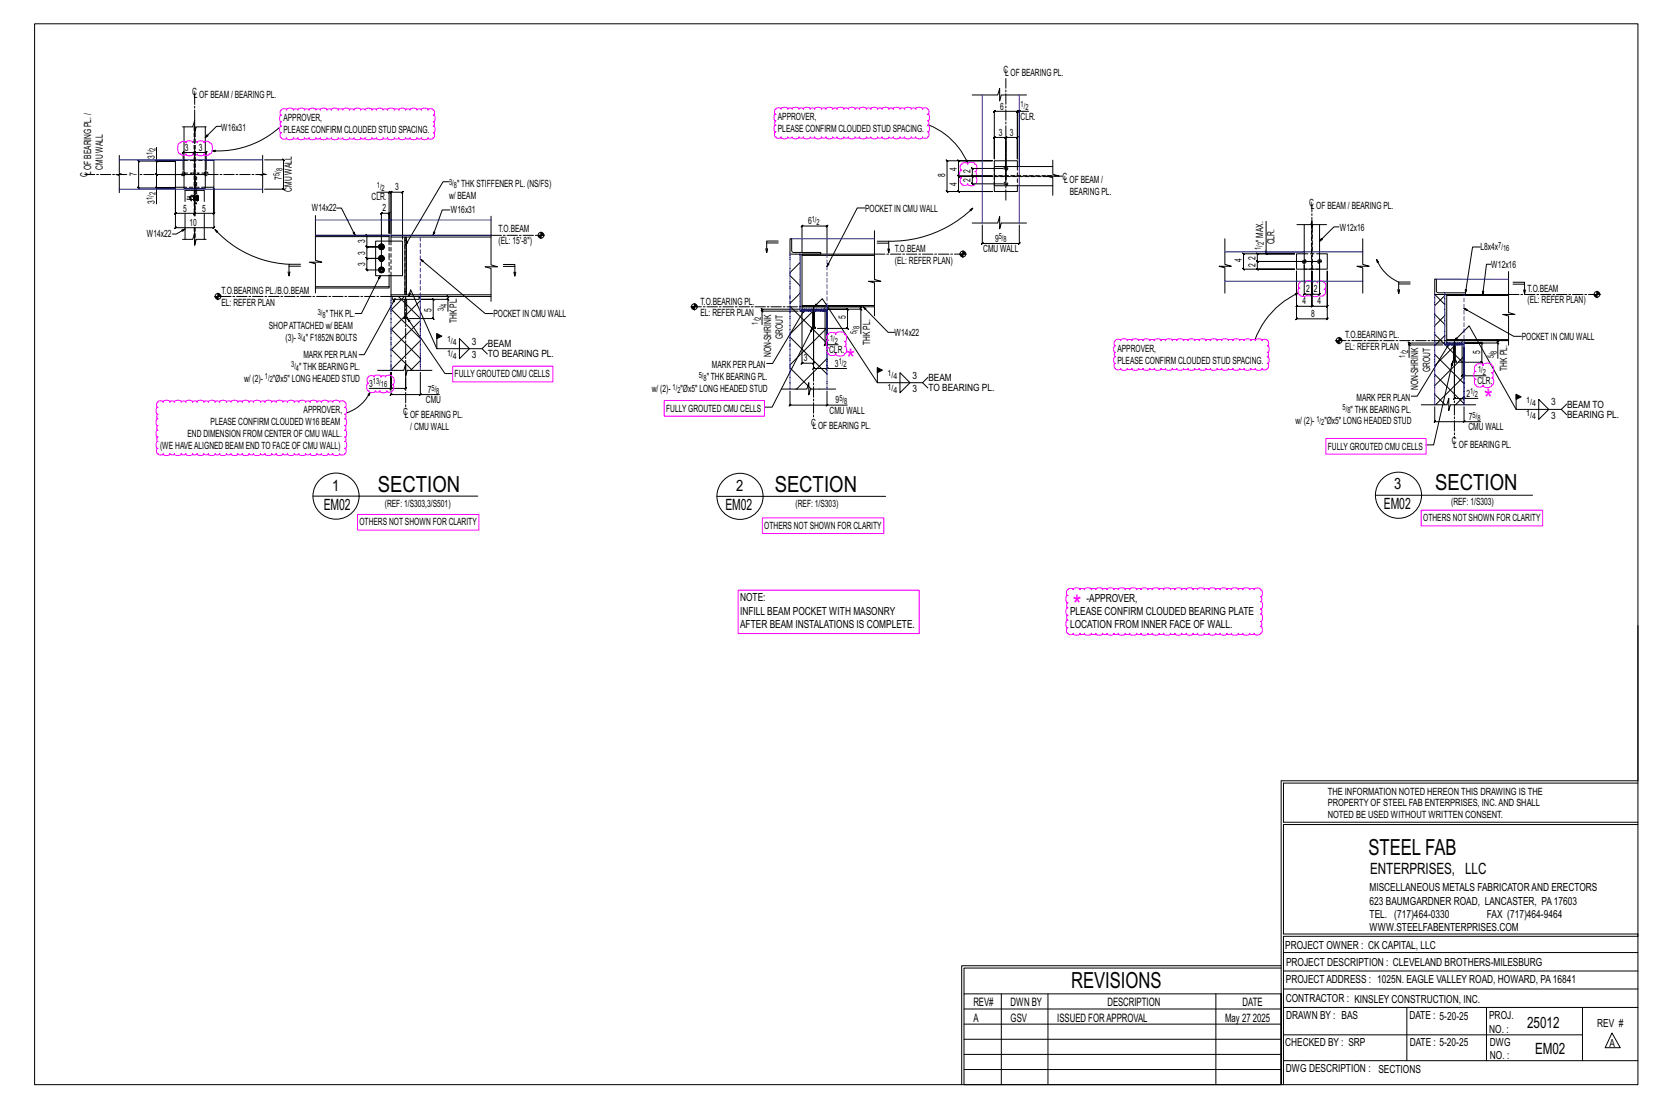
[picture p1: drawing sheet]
<svg xmlns="http://www.w3.org/2000/svg" width="914mm" height="610mm" viewBox="0 0 914 610" stroke-linecap="round" stroke-linejoin="round" font-family="sans-serif">
<g fill="none" stroke="#000" stroke-width=".55">
<path d="M19 13h883v584h-883zM535 52h14l1-3v7l1-4h14M100 70h6l1-4v7l1-3h5M101 70v34h12v-34M122 70h-3l-6 6M154 70a51 51 0 0 1-37 13M511 69a39 39 0 0 1 22 21M548 61h-1h13v1l1-1h-1v26v-11l1-1-1 1h-6v-1l-1 1h1v23v-23v-1l-1 1h1h-7l1-1-1 1v11v-26v1zM561 61h1l-1 1zM561 61h-1h1l-1 1v-1v26M566 61h-5v31M66 86v10h2h-4l2 1v9"/>
<path d="M86 88l1 1zM86 81v8h11h-21v-1l1 1h-1v15v-1l1 1h-1h21h-11v8M86 89v7l1 1-1-1h25h-25l1 1-1-1v8M101 94v-10h-1l1-1v1h6l1-1-1 1v20v-20l1-1-1 1h7h-1l1-1v1v10M101 96h.1M101 88h-4v15h4M113 96h.1M113 88h5v15h-5M117 83h2zM145 86v10h2h-4l2 1v9M146 88h10l1 1-1-1v16l1 1-1-1h-10M521 88v1h25h-18l-1-1 1 1v8h-1l1 1v-1h18h-18h-1l1 1v-1v8h-1l1 1v-1h18h-25l1 1-1-1v-16h1z"/>
<path d="M532 88l1 2zM547 92v-3h13v3M552 93h-17v-1l1 1h-1v4l1 1-1-1h11h-11l1 1-1-1v4l1 1-1-1h17M580 88v8l3 1h-7l4 1v10M580 92h-33v10h33M86 103l1 1zM97 104v13l-1 1 1-1h10v1l1-1h-1v-12v12v1l1-1h-1h11l-1 1 1-1v-13v21l-1 1 1-1h-21l-1 1 1-1zM102 111v-6h10v6M102 117v15M107 104v1M108 104v1M112 117v15"/>
<path d="M174 119v24l3 1h-7l4 1v16M185 115h3l7 15M207 106h7v23v-12h1l-1 1v-1h-4l-1 1 1-1v32h-8l-1-1 1 1v-7v1l-1-1h1h8h-8v1l-1-1h1v-6l-1-1 1 1h8h-8l-1-1 1 1v-6l-1-1 1 1h11M214 106l1-1zM214 106h1l1-1-1 1v23M247 100h-3l-21 35M248 116h-5l-5 14M270 119v27l4 1h-7l3 1v18M476 115h-4l-17 32M534 116l2-1-2 1zM536 115a65 65 0 0 1-47 18M547 102v3h13v-3"/>
<path d="M100 132h6l1-4v7l1-3h5M102 126l-5 3h-2M118 126l2 1-1 1zM118 126a59 59 0 0 0 41 20M174 130h40h-40M207 133h15v19h-15zM208 136h1M209 135v1M209 137h.1M209 136v1M209 136v-1l-1 1 1 1v-1M209 137h1"/>
<path d="M209 135h.1M210 137h1M210 134l-1 1M210 135h1M210 135l1 1v1M211 135h-1M211 137h-1M211 136v1M211 136l-1 1M211 135v1M214 130v3M215 129v-23l1-1-1 1h7h-1l1-1v1v26"/>
<path d="M215 131v2M223 131h1v31h-1zM270 130h-55v1h55M296 130h4M296 130l1 1M296 130l2 1M297 130l1 1M297 130h1M298 128l1 2M298 129l1 1M298 129v1M298 128v3"/>
<path d="M298 128l1 1M422 137v2M422 134h6M428 133h-6v6l1-2M435 131h1v7v1h16v1h-17zM440 140h.1M442 139v-15l-1 1 1-1h13v1l1-1h-1v16M481 127v27l4 1h-7l3 1v18M481 140h-39v1h39M483 133h6v6v-2M483 134h6M490 137l-1 2"/>
<path d="M528 140h4M529 140l1 1M530 140h.1M530 138l2 2M530 139l1 1M530 138v4M535 123h14l1-4v7l1-3h14M541 124v10l-1 1 1-1h20v1l1-1h-1v-10M674 131v15l4 1h-7h3v14M697 138l1 1zM697 122v17h21M697 139v1v-1l1 1h-1h16h-21v-1l1 1h-1v4v-1l1 1h-1h33h-33v-1l1 1h-1v4l1 1-1-1h21h-28v1l-1-1h1v-8l-1-1 1 1h28"/>
<path d="M714 124h8v-2v3l1-1h7M718 124v24h8v-24M718 140h-4v8h4M726 140h5v8h-5M737 125h-3l-8 8M750 131v15l4 1h-7h3v14M815 136h-4l-4 25M159 150v2M159 147h6M165 146h-6v6l1-2M174 158h40M208 142h1"/>
<path d="M208 149h1M209 142h.1M209 148v1M209 143v1M209 150h.1M209 142v1M209 149h.1M209 142v-1l-1 1 1 1M209 148l-1 1 1 1v-1M209 143l1 1M209 149l1 1M209 141h.1"/>
<path d="M209 147v1M209 152l-10 21h-3M210 143l1 1M210 150h1M210 141l-1 1M210 141h1v1M210 147l-1 1M210 148l1-1v1M210 141l1 1v1M210 148l1 1M211 141h-1M211 147l-1 1"/>
<path d="M211 143v1l-1-1M211 149v1h-1M211 143h.1M211 149v1M211 142l-1 1M211 149l-1 1M211 141v1M211 148h.1M211 142h.1M211 148v1M214 158v1h-40M214 152v6"/>
<path d="M215 152v10M231 143l36 30h4M277 146h6v6v-2M277 147h6M284 150l-1 2M435 152l5 5M440 145l-5 5M442 141v27M714 149v20h-1l1-1v1h8l1-1-1 1v-20v20l1-1-1 1h9h-1l1-1v1v-20v27v-1l-1 1h1h-17v-1l-1 1h1zM718 146v16l-1 1 1-1h4v1l1-1h-1v-13v13v1l1-1h-1h4v1l1-1h-1v-16M758 143l1 1-1 1zM758 143a23 23 0 0 0 12 12"/>
<path d="M769 160l1 2M770 156h6M776 155h-6v7l1-2M790 154h1v6v1h16v1h-17zM821 146h-3l-2 16M830 150v22l4 1h-7l3 1v16M833 155h6v7v-2M833 156h6M840 160l-1 2M118 163h4M118 164l2 1M119 163l1 2"/>
<path d="M119 163l1 1M120 163v1M120 162l1 1M120 163h1M120 162l2 1M120 163h.1M120 161v4M215 170l16 16M216 163h15v2h-15zM217 165l-17 30h-2M219 163l12 12M222 175h2h-2z"/>
<path d="M223 163l-8 8M223 175v-10h1v10M224 175l21 31h4M225 163l1-3 14 32M230 163l1 1M231 166l-16 16M231 177l-16 16M232 163h15h-1l1 1v-1v2M246 164l1 1zM247 171v-6h-15h6v-1l1 1h-1v10l1 1-1-1h-13M270 162h-55v1h55M380 169h4"/>
<path d="M381 169l1 1M382 169h.1M382 168l1 1M382 167l2 2M382 169h1M382 167v4M383 167l1 2M419 171l1 1zM435 169l20 20M439 171h-19v8M440 170h-20h-1l1 1v-1v1M440 162l-5 5"/>
<path d="M442 169h12v1h-12zM443 170l-18 30h-3M448 171l-13 13M448 171v32h-1l1-1v1h7M448 169v31l-1 1 1-1h-6l-1 1 1-1v-29M448 169l5-5 30 47M454 171v19l1-1-1 1h1M454 171l1 1M455 169h19l-1-1 1 1v1M473 170l1 1zM475 169l14 14h3M481 168h-39v1h39"/>
<path d="M713 162l2-1-2 1zM715 161a46 46 0 0 0-24 26M790 173l5 6M790 162l5 6M795 163l-5 5M795 174l-5 5M796 163v24M806 170l27 15h5M830 162h-34v1h34M877 162h4M878 162l1 2M878 162l1 1"/>
<path d="M879 162v1M879 161l1 1M879 161l2 1M879 162h1M879 160v4M215 181l16 16M215 192l12 12M231 188l-16 16M231 199l-5 5M240 184v8h25l3-3M253 186l5 6-5 6zM265 192l3 3"/>
<path d="M435 186l20 20M447 180h2v1h-2zM447 181l-22 43h-4M447 180v-10h1v10M450 181h17l-1-1 1 1v-11v1l-1-1h1h-12h19v14M455 181l-20 20M455 197l-16 17M456 189l-1 1zM461 190h-6v-20v33h11M735 188h4M736 188l1 1M736 188h1"/>
<path d="M737 188h.1M737 187l1 1M737 186l1 2M737 186l2 2M737 186v3M737 186l2 1M775 189l1 1zM790 184l5 6M790 195l16 16M794 190h-18v7M795 189h-19l-1-1 1 1v1M795 185l-5 5"/>
<path d="M796 190l10 10M796 188h9v1h-9zM798 189l-18 29h-3M800 199l-11 46h-4M800 199h2h-2zM800 199v-10h1v10M801 190v29l-1 1 1-1h5M801 188l8-9 26 46M801 190l-11 11M805 190v17h-1l1-1v1h1M806 188h19l-1-1 1 1v1M806 196l-16 16"/>
<path d="M824 188l1 1zM825 197v-8h-19h10l-1-1 1 1v10h-1l1 1v-1h-13M830 187h-34v1h34M203 214h12v-9v12v1l1-1h-1h16M204 216l-1 2v-1zM204 216a22 22 0 0 1-13 11M208 204h14l1-4v7l1-3h14M215 214l1-1zM215 203l1 1M223 208v6l1-1-1 1h-8M231 218l1-1zM231 205v12h11"/>
<path d="M430 214h14l1-3v6l1-3h14M435 215v8l-1 1 1-1h20M435 203l12 11M455 215v8h11M456 202l-1 1zM483 202v9h25l3-3M495 205l6 6-6 5zM508 211l3 3M790 217l6 6M790 206l16 16M806 207v-1l-1 1zM806 219l-1 1z"/>
<path d="M806 218l-5 5M806 207l-16 16M818 207h-12v-16v28h8M835 217v8h25l2-2M847 220l6 5-6 6zM456 223l-1 1zM782 223h15l1-4v7v-3h14M790 224v8l-1 1 1-1h16M806 232l-1 1zM806 224v8h9M860 225l2 3M172 273h91"/>
<path d="M395 273h93M757 273h87M902 345v85h-197M705 430v167v-50M902 431h-195v22h195M902 454h-195v60h195v2h-195v81M705 533h-174v14M705 532h-176v65M707 535h195M707 525h195M531 547h174v50h-174zM531 556h174"/>
<path d="M551 547v50M577 547v50M669 547v50M707 555h195M707 545h195M774 555v29M818 555v29M871 555v29M531 572h174M531 564h174M707 570h164M887 569l5 8h-8z"/>
<path d="M531 589h174M531 581h174M707 584h195"/>
<circle cx="298" cy="130" r="1.6"/>
<circle cx="530" cy="140" r="1.6"/>
<circle cx="120" cy="163" r="1.6"/>
<circle cx="382" cy="169" r="1.6"/>
<circle cx="879" cy="162" r="1.6"/>
<circle cx="737" cy="188" r="1.6"/>
<circle cx="185" cy="273" r="13"/>
<circle cx="407" cy="273" r="13"/>
<circle cx="770" cy="273" r="13"/>
</g>
<g fill="none" stroke="#f0f" stroke-width=".55">
<path d="M427 60l2-1 1 1a2.1 2.1 0 0 1 4 0 1.4 1.4 0 0 1 2 0 2.1 2.1 0 0 1 4 0 1.4 1.4 0 0 1 2 0 2.1 2.1 0 0 1 4 0 1.5 1.5 0 0 1 3 0 2.1 2.1 0 0 1 3 0 1.5 1.5 0 0 1 3 0 2.1 2.1 0 0 1 3 0 1.5 1.5 0 0 1 3 0 2.1 2.1 0 0 1 4 0 1.4 1.4 0 0 1 2 0 2.1 2.1 0 0 1 4 0 1.4 1.4 0 0 1 2 0 2.1 2.1 0 0 1 4 0 1.4 1.4 0 0 1 2 0 2.1 2.1 0 0 1 4 0 1.5 1.5 0 0 1 3 0 2.1 2.1 0 0 1 3 0 1.5 1.5 0 0 1 3 0 2.1 2.1 0 0 1 3 0 1.5 1.5 0 0 1 3 0 2.1 2.1 0 0 1 4 0 1.4 1.4 0 0 1 2 0 2.1 2.1 0 0 1 4 0 1.9 1.9 0 0 1 3 0 1.9 1.9 0 0 1 0 3 2.1 2.1 0 0 1 0 4 1.4 1.4 0 0 1 0 2 2.1 2.1 0 0 1 0 4 1.9 1.9 0 0 1 0 2 1.9 1.9 0 0 1-3 0 2.1 2.1 0 0 1-4 0 1.4 1.4 0 0 1-2 0 2.1 2.1 0 0 1-4 0 1.5 1.5 0 0 1-3 0 2.1 2.1 0 0 1-3 0 1.5 1.5 0 0 1-3 0 2.1 2.1 0 0 1-3 0 1.5 1.5 0 0 1-3 0 2.1 2.1 0 0 1-4 0 1.4 1.4 0 0 1-2 0 2.1 2.1 0 0 1-4 0 1.4 1.4 0 0 1-2 0 2.1 2.1 0 0 1-4 0 1.4 1.4 0 0 1-2 0 2.1 2.1 0 0 1-4 0 1.5 1.5 0 0 1-3 0 2.1 2.1 0 0 1-3 0 1.5 1.5 0 0 1-3 0 2.1 2.1 0 0 1-3 0 1.5 1.5 0 0 1-3 0 2.1 2.1 0 0 1-4 0 1.4 1.4 0 0 1-2 0 2.1 2.1 0 0 1-4 0 1.4 1.4 0 0 1-2 0 2.1 2.1 0 0 1-4 0 1.9 1.9 0 0 1-3 0 1.9 1.9 0 0 1 0-2 2.1 2.1 0 0 1 0-4 1.4 1.4 0 0 1 0-2 2.1 2.1 0 0 1 0-4 2 2 0 0 1 0-3zM98 79h2a1.6 1.6 0 0 1 2 0 2.1 2.1 0 0 1 4 0 1.5 1.5 0 0 1 3 0 2.1 2.1 0 0 1 3 0 1.6 1.6 0 0 1 3 0h1a4 4 0 0 1-1 6h-2h-1a2.1 2.1 0 0 1-3 0 1.5 1.5 0 0 1-3 0 2.1 2.1 0 0 1-4 0 1.6 1.6 0 0 1-2 0h-1a4 4 0 0 1-1-6zM155 60h2l1 1a2.1 2.1 0 0 1 3 0 1.5 1.5 0 0 1 3 0 2.1 2.1 0 0 1 4 0 1.4 1.4 0 0 1 2 0 2.1 2.1 0 0 1 4 0 1.4 1.4 0 0 1 2 0 2.1 2.1 0 0 1 4 0 1.5 1.5 0 0 1 3 0 2.1 2.1 0 0 1 3 0 1.5 1.5 0 0 1 3 0 2.1 2.1 0 0 1 3 0 1.5 1.5 0 0 1 3 0 2.1 2.1 0 0 1 4 0 1.4 1.4 0 0 1 2 0 2.1 2.1 0 0 1 4 0 1.4 1.4 0 0 1 2 0 2.1 2.1 0 0 1 4 0 1.4 1.4 0 0 1 2 0 2.1 2.1 0 0 1 4 0 1.5 1.5 0 0 1 3 0 2.1 2.1 0 0 1 3 0 1.5 1.5 0 0 1 3 0 2.1 2.1 0 0 1 3 0 1.5 1.5 0 0 1 3 0 2.1 2.1 0 0 1 4 0 1.9 1.9 0 0 1 2 0 1.9 1.9 0 0 1 0 2 2.1 2.1 0 0 1 0 4 1.4 1.4 0 0 1 0 2 2.1 2.1 0 0 1 0 4 1.9 1.9 0 0 1 0 3 1.9 1.9 0 0 1-2 0 2.1 2.1 0 0 1-4 0 1.5 1.5 0 0 1-3 0 2.1 2.1 0 0 1-3 0 1.5 1.5 0 0 1-3 0 2.1 2.1 0 0 1-3 0 1.5 1.5 0 0 1-3 0 2.1 2.1 0 0 1-4 0 1.4 1.4 0 0 1-2 0 2.1 2.1 0 0 1-4 0 1.4 1.4 0 0 1-2 0 2.1 2.1 0 0 1-4 0 1.4 1.4 0 0 1-2 0 2.1 2.1 0 0 1-4 0 1.5 1.5 0 0 1-3 0 2.1 2.1 0 0 1-3 0 1.5 1.5 0 0 1-3 0 2.1 2.1 0 0 1-3 0 1.5 1.5 0 0 1-3 0 2.1 2.1 0 0 1-4 0 1.4 1.4 0 0 1-2 0 2.1 2.1 0 0 1-4 0 1.4 1.4 0 0 1-2 0 2.1 2.1 0 0 1-4 0 1.5 1.5 0 0 1-3 0 2.1 2.1 0 0 1-3 0 1.9 1.9 0 0 1-3 0 1.9 1.9 0 0 1 0-3 2.1 2.1 0 0 1 0-4 1.4 1.4 0 0 1 0-2 2.1 2.1 0 0 1 0-4 2 2 0 0 1 0-3zM530 90h2l1 1a2.6 2.6 0 0 1 4-1l1 2-1 2a1.6 1.6 0 0 1 0 3 2.5 2.5 0 0 1 0 5h-2h-2v-1a2.3 2.3 0 0 1-3 0 2.3 2.3 0 0 1 0-3 2.4 2.4 0 0 1 0-4 2.3 2.3 0 0 1 0-4zM716 155h2l1 1a2.2 2.2 0 0 1 4 0 1.5 1.5 0 0 1 2 0 2.4 2.4 0 0 1 4 0l1 2v1h-1a2.1 2.1 0 0 1 0 3 2.1 2.1 0 0 1-3 0 2.2 2.2 0 0 1-4 0 1.5 1.5 0 0 1-3 0 2.4 2.4 0 0 1-4 0v-2v-1h1a2.1 2.1 0 0 1 0-4zM456 183h3l1 1a2.7 2.7 0 0 1 5 0 2.1 2.1 0 0 1 0 4 1.6 1.6 0 0 1 0 3 2.1 2.1 0 0 1 0 4 2.7 2.7 0 0 1-5 0 2.5 2.5 0 0 1-4 0l-1-2v-1l1-1a2.3 2.3 0 0 1 0-4 2.1 2.1 0 0 1 0-3zM614 187h2l1 1a2.1 2.1 0 0 1 4 0 1.4 1.4 0 0 1 2 0 2.1 2.1 0 0 1 4 0 1.4 1.4 0 0 1 2 0 2.1 2.1 0 0 1 4 0 1.4 1.4 0 0 1 2 0 2.1 2.1 0 0 1 4 0 1.5 1.5 0 0 1 3 0 2.1 2.1 0 0 1 3 0 1.5 1.5 0 0 1 3 0 2.1 2.1 0 0 1 4 0 1.4 1.4 0 0 1 2 0 2.1 2.1 0 0 1 4 0 1.4 1.4 0 0 1 2 0 2.1 2.1 0 0 1 4 0 1.4 1.4 0 0 1 2 0 2.1 2.1 0 0 1 4 0 1.5 1.5 0 0 1 3 0 2.1 2.1 0 0 1 3 0 1.5 1.5 0 0 1 3 0 2.1 2.1 0 0 1 3 0 1.5 1.5 0 0 1 3 0 2.1 2.1 0 0 1 4 0 1.4 1.4 0 0 1 2 0 2.1 2.1 0 0 1 4 0 1.9 1.9 0 0 1 3 0 1.9 1.9 0 0 1 0 2 2.1 2.1 0 0 1 0 4 1.4 1.4 0 0 1 0 2 2.1 2.1 0 0 1 0 4 1.9 1.9 0 0 1 0 3 1.9 1.9 0 0 1-3 0 2.1 2.1 0 0 1-4 0 1.4 1.4 0 0 1-2 0 2.1 2.1 0 0 1-4 0 1.5 1.5 0 0 1-3 0 2.1 2.1 0 0 1-3 0 1.5 1.5 0 0 1-3 0 2.1 2.1 0 0 1-3 0 1.5 1.5 0 0 1-3 0 2.1 2.1 0 0 1-4 0 1.4 1.4 0 0 1-2 0 2.1 2.1 0 0 1-4 0 1.4 1.4 0 0 1-2 0 2.1 2.1 0 0 1-4 0 1.4 1.4 0 0 1-2 0 2.1 2.1 0 0 1-4 0 1.5 1.5 0 0 1-3 0 2.1 2.1 0 0 1-3 0 1.5 1.5 0 0 1-3 0 2.1 2.1 0 0 1-4 0 1.4 1.4 0 0 1-2 0 2.1 2.1 0 0 1-4 0 1.4 1.4 0 0 1-2 0 2.1 2.1 0 0 1-4 0 1.4 1.4 0 0 1-2 0 2.1 2.1 0 0 1-4 0 1.9 1.9 0 0 1-3 0 1.9 1.9 0 0 1 0-3 2.1 2.1 0 0 1 0-4 1.4 1.4 0 0 1 0-2 2.1 2.1 0 0 1 0-4 2 2 0 0 1 0-3zM202 208a2.4 2.4 0 0 1 4-1v1a2.2 2.2 0 0 1 4 0 1.4 1.4 0 0 1 2 0 2.3 2.3 0 0 1 4 0l1 2v2h-1a2.2 2.2 0 0 1 0 3 2.2 2.2 0 0 1-3 0 2.2 2.2 0 0 1-4 0 1.4 1.4 0 0 1-2 0 2.3 2.3 0 0 1-4 0l-1-2v-2h1l-1-1zM249 202h55v8h-55zM813 201l3-1v1a3 3 0 0 1 6 0v2v2h-1a1.6 1.6 0 0 1 0 3 2.2 2.2 0 0 1 0 4 2.6 2.6 0 0 1-5 0 2.4 2.4 0 0 1-4 0v-2v-1h1a2.4 2.4 0 0 1 0-4 2.1 2.1 0 0 1 0-4zM86 222a2 2 0 0 1 4 0 2.1 2.1 0 0 1 4 0 1.4 1.4 0 0 1 2 0 2.1 2.1 0 0 1 4 0 1.4 1.4 0 0 1 2 0 2.1 2.1 0 0 1 4 0 1.4 1.4 0 0 1 2 0 2.1 2.1 0 0 1 4 0 1.5 1.5 0 0 1 3 0 2.1 2.1 0 0 1 3 0 1.5 1.5 0 0 1 3 0 2.1 2.1 0 0 1 4 0 1.4 1.4 0 0 1 2 0 2.1 2.1 0 0 1 4 0 1.4 1.4 0 0 1 2 0 2.1 2.1 0 0 1 4 0 1.5 1.5 0 0 1 3 0 2.1 2.1 0 0 1 3 0 1.5 1.5 0 0 1 3 0 2.1 2.1 0 0 1 4 0 1.4 1.4 0 0 1 2 0 2.1 2.1 0 0 1 4 0 1.4 1.4 0 0 1 2 0 2.1 2.1 0 0 1 4 0 1.5 1.5 0 0 1 3 0 2.1 2.1 0 0 1 3 0 1.5 1.5 0 0 1 3 0 2.1 2.1 0 0 1 3 0 1.5 1.5 0 0 1 3 0 2.1 2.1 0 0 1 4 0 1.4 1.4 0 0 1 2 0 2.1 2.1 0 0 1 4 0 2 2 0 0 1 3 0 2 2 0 0 1 0 2 2.1 2.1 0 0 1 0 4 1.5 1.5 0 0 1 0 3 2.1 2.1 0 0 1 0 3 1.5 1.5 0 0 1 0 3 2.1 2.1 0 0 1 0 4 1.4 1.4 0 0 1 0 2 2.1 2.1 0 0 1 0 4 2 2 0 0 1 0 3 2 2 0 0 1-3 0 2.1 2.1 0 0 1-4 0 1.4 1.4 0 0 1-2 0 2.1 2.1 0 0 1-4 0 1.5 1.5 0 0 1-3 0 2.1 2.1 0 0 1-3 0 1.5 1.5 0 0 1-3 0 2.1 2.1 0 0 1-3 0 1.5 1.5 0 0 1-3 0 2.1 2.1 0 0 1-4 0 1.4 1.4 0 0 1-2 0 2.1 2.1 0 0 1-4 0 1.4 1.4 0 0 1-2 0 2.1 2.1 0 0 1-4 0 1.5 1.5 0 0 1-3 0 2.1 2.1 0 0 1-3 0 1.5 1.5 0 0 1-3 0 2.1 2.1 0 0 1-4 0 1.4 1.4 0 0 1-2 0 2.1 2.1 0 0 1-4 0 1.4 1.4 0 0 1-2 0 2.1 2.1 0 0 1-4 0 1.5 1.5 0 0 1-3 0 2.1 2.1 0 0 1-3 0 1.5 1.5 0 0 1-3 0 2.1 2.1 0 0 1-4 0 1.4 1.4 0 0 1-2 0 2.1 2.1 0 0 1-4 0 1.4 1.4 0 0 1-2 0 2.1 2.1 0 0 1-4 0 1.4 1.4 0 0 1-2 0 2.1 2.1 0 0 1-4 0 2 2 0 0 1-3 0 2 2 0 0 1 0-3 2.1 2.1 0 0 1 0-4 1.4 1.4 0 0 1 0-2 2.1 2.1 0 0 1 0-4 1.5 1.5 0 0 1 0-3 2.1 2.1 0 0 1 0-3 1.5 1.5 0 0 1 0-3 2.1 2.1 0 0 1 0-4h-1zM366 221h55v8h-55z"/>
<path d="M730 241h55v9h-55zM197 283h67v9h-67zM420 285h67v9h-67zM782 281h67v9h-67zM406 325h100v24h-100zM587 325a2.1 2.1 0 0 1 4 0 2.1 2.1 0 0 1 4 0 1.4 1.4 0 0 1 2 0 2.1 2.1 0 0 1 4 0 1.4 1.4 0 0 1 2 0 2.1 2.1 0 0 1 4 0 1.4 1.4 0 0 1 2 0 2.1 2.1 0 0 1 4 0 1.5 1.5 0 0 1 3 0 2.1 2.1 0 0 1 3 0 1.5 1.5 0 0 1 3 0 2.1 2.1 0 0 1 4 0 1.4 1.4 0 0 1 2 0 2.1 2.1 0 0 1 4 0 1.4 1.4 0 0 1 2 0 2.1 2.1 0 0 1 4 0 1.5 1.5 0 0 1 3 0 2.1 2.1 0 0 1 3 0 1.5 1.5 0 0 1 3 0 2.1 2.1 0 0 1 4 0 1.4 1.4 0 0 1 2 0 2.1 2.1 0 0 1 4 0 1.4 1.4 0 0 1 2 0 2.1 2.1 0 0 1 4 0 1.5 1.5 0 0 1 3 0 2.1 2.1 0 0 1 3 0 1.5 1.5 0 0 1 3 0 2.1 2.1 0 0 1 3 0 1.5 1.5 0 0 1 3 0 2.1 2.1 0 0 1 4 0 1.4 1.4 0 0 1 2 0 2.1 2.1 0 0 1 4 0 1.4 1.4 0 0 1 2 0 2.3 2.3 0 0 1 4 0l1 2v1l-1 1 1 1-1 1 1 1v1v2h-1l1 2-1 1h1v2v2h-1l1 1-1 2a2.6 2.6 0 0 1 0 4l-2 1-1-1h-1h-1h-1l-2 1-2-1h-1h-1h-1l-1 1-2-1h-1h-2l-1 1-2-1h-2h-1l-2 1-1-1h-2h-1l-2 1-1-1h-1h-1h-1l-2 1-2-1h-1h-1h-1l-1 1-2-1h-1h-2l-2 1-1-1h-2h-1l-2 1-1-1h-1h-1h-1l-2 1-2-1h-1h-1h-1l-1 1-2-1h-1h-2l-1 1-2-1h-2h-1l-2 1-1-1h-1h-1h-1l-2 1-2-1h-1h-1l-2 1-2-1h-1h-1h-1l-1 1-2-1a2.2 2.2 0 0 1-3 0 2.2 2.2 0 0 1 0-3 2.3 2.3 0 0 1 0-4 1.5 1.5 0 0 1 0-3 2.3 2.3 0 0 1 0-4 1.5 1.5 0 0 1 0-3 2.3 2.3 0 0 1 0-4l-1-1z"/>
</g>
<path d="M240 184l3 1-3 1zM483 202l3 2-3 1zM835 217l2 2-2 1z" fill="#000" stroke="#000" stroke-width=".55"/>
<g fill="none" stroke="#00f" stroke-width=".55">
<path d="M541 52v71M561 52v71M66 88h79M66 104h79M174 121h96M174 130h96M435 140v74M436 131h45M440 140v31h15l-1-1M674 139h76M674 155h76M791 154h39"/>
<path d="M215 163v41M231 163v41M441 171h.1M441 170h.1M442 170l-2 1M442 171h.1M442 170h.1M443 171h.1M443 170h.1M444 171h.1M444 171h-1M444 170h.1"/>
<path d="M444 171h1M445 171h.1M445 170h.1M445 170h1M446 171h.1M446 170h.1M447 171h.1M447 170h.1M448 171h.1M448 171h-1M448 170h.1M448 171h1"/>
<path d="M449 171h.1M449 170h.1M450 171h.1M451 170h.1M451 171h.1M452 171h.1M452 170h.1M453 171h.1M453 171h-1M453 170h.1M453 171h1M454 170h.1"/>
<path d="M454 171h.1M455 171h.1M455 169v45M790 162v61M795 161v29M796 190h.1M796 189h.1M796 189l-1 1h11M797 190h.1M797 190h-1M797 189h.1M797 189v1"/>
<path d="M798 189h.1M798 190h.1M799 189h.1M799 190h.1M800 189h.1M800 190h.1M801 189h.1M800 190h1M801 190h.1M802 189h.1M802 190h.1M803 189v1"/>
<path d="M803 189h.1M803 190h.1M804 189h.1M804 190h.1M804 189v1M805 189h.1M804 190h1M805 190h.1M805 189l1 1v33M805 189l1 1M806 190h.1"/>
</g>
<path d="M435 140h5v31h15v43h-20zM215 163h16v41h-16zM440 171l2-1h12l1 1zM790 162h5v28h11v33h-16zM795 190l1-1h9l1 1z" fill="none" stroke="#000" stroke-width=".55" stroke-dasharray="0 1"/>
<g fill="none" stroke="#000" stroke-width=".55" stroke-dasharray="2 1.4">
<path d="M107 70v34M107 70v34v-7h1v7M101 97a1 1 0 0 1-1-1 1 1 0 0 1 0-1 1 1 0 0 1 2 0M101 96h-1l1-1v1M101 88h5M101 95h4v1h-4zM102 95l-1 2M105 95h2v1h-2M106 88h7M109 95h4v1h-4zM109 96h-2v-1h2M113 96v-1"/>
<path d="M113 95a1 1 0 0 1 1 0 1 1 0 0 1 0 2 1 1 0 0 1-1-1M113 96l1-1v1h-1M547 97h30M560 92v10M582 97h-35v-5M105 109l-2 1v-2h2M105 108v2v-1M105 108v1v-1M105 108h2v3h-2zM105 110h2zM105 108h2zM107 107v4z"/>
<path d="M107 108v1M107 108h.1M107 109h.1M107 110h.1M107 105v14M107 119v-14M107 110v-1M107 109v-1h1M107 108h1M107 109h1zM107 109v-1M108 105v7h-1v-7"/>
<path d="M108 110l-1-1M108 109l-1 1v-2h1M108 110h1zM108 109h1zM108 108h1zM108 108h.1M108 109h-1M108 110h-1M108 108v1M108 109h.1M108 109v1M108 110h.1"/>
<path d="M109 108h-1v1v-1M109 110h.1M109 109v1zM109 110v-1zM109 108v1zM109 109h.1M109 108h.1M109 110l-1 1v-2M109 110v-2M113 103h-12M547 102v-5M107 125v4"/>
<path d="M107 134v-9M208 136h1M209 137v-1M209 135v1M209 137h.1M209 135h.1M209 134l-1 2 1 1M209 137h2M209 134h2M209 135l-1 1 1 1M209 135h2M210 137h.1"/>
<path d="M210 135v-1M210 135l-1 1 1 1M210 137h1M210 137l1-1M210 135l1 1M210 135h1M210 135a.7 .7 0 0 0-1 1 .7 .7 0 0 0 1 1M211 137v-1M211 135v1M211 137l1-1M211 134l1 2M211 136h.1"/>
<path d="M211 137h.1M211 135h.1M211 136v1M211 136v-1M214 133v8M223 132v-1h1v1M718 140h8M722 124v24h-4M208 142h1M208 149h1M209 143v-1M209 142h.1"/>
<path d="M209 149h.1M209 148v1M209 143h.1M209 141v1M209 150v-1M209 148h.1M209 143v1M209 142v-1M209 149v1M209 148v-1M209 141l-1 1 1 2M209 144h2"/>
<path d="M209 141h2M209 147l-1 2 1 1M209 150h2M209 147h2M210 143v1M210 141h.1M210 150h.1M210 148v-1M210 142h-1l1 1M210 143l1 1M210 143h1M210 142h1"/>
<path d="M210 141h1M210 148l-1 1h1M210 150h1M210 149h1M210 148h1M210 148l1-1M210 142a.7 .7 0 0 0-1 0 .7 .7 0 0 0 1 1M210 143l1-1M210 148a.7 .7 0 0 0-1 1 .7 .7 0 0 0 1 0M210 148l1 1M210 141l1 1M210 150l1-1"/>
<path d="M211 144v-2M211 141v1M211 150v-1M211 147v2M211 144l1-2M211 141l1 1M211 150l1-1M211 147l1 2M211 143v-1M211 149v-1M211 143h.1M211 142v-1"/>
<path d="M211 149v1M211 148h.1M211 142h.1M211 149h.1M214 148v4M214 141v7M215 152v-19M718 145a1.1 1.1 0 0 1-1-1 1.1 1.1 0 0 1 2-1M718 145l-1-1h1M718 144v1M719 143v1l-1 1M722 148v-24"/>
<path d="M726 145l-1-1 1-1M726 144v-1M726 143a1.1 1.1 0 0 1 1 1 1.1 1.1 0 0 1-1 1M726 143l1 1h-1M726 148h-4M223 161v-29h1v30h-1M223 162v-1M224 161h-1"/>
<circle cx="554" cy="93" r=".5"/>
<circle cx="554" cy="93" r="1.1"/>
<circle cx="554" cy="101" r=".5"/>
<circle cx="554" cy="101" r="1.1"/>
<circle cx="210" cy="136" r=".9"/>
<circle cx="210" cy="142" r=".9"/>
<circle cx="210" cy="149" r=".9"/>
</g>
<path d="M231 163v-33M455 169v-28M806 190v-27" fill="none" stroke="#00f" stroke-width=".55" stroke-dasharray="2 1.4"/>
<g fill="none" stroke="#000" stroke-width=".55" stroke-dasharray="5.8 1 1 1">
<path d="M107 66v-15M70 96h-23M147 96h-71M547 97h38M107 104v-36M107 105v14M554 110v-67M107 125v10M270 130h28M481 140h49M722 125v-12M722 148v-25"/>
<path d="M215 163h-95M223 163v62M380 169h62M448 169v61M830 162h49M231 181h.1M231 197v1M735 188h61M801 188v53"/>
</g>
<g font-size="14.7" fill="#f0f">
<text x="466" y="203">*</text>
<text x="817" y="225">*</text>
<text x="591" y="338">*</text>
</g>
<g font-size="12.2">
<text x="790" y="270">SECTION</text>
<text x="208" y="271">SECTION</text>
<text x="427" y="271">SECTION</text>
<text x="753" y="471">STEEL FAB</text>
<text x="590" y="544">REVISIONS</text>
</g>
<g font-size="8.6">
<text x="768" y="269">3</text>
<text x="183" y="270">1</text>
<text x="405" y="270">2</text>
<text x="178" y="281">EM02</text>
<text x="399" y="281">EM02</text>
<text x="762" y="280">EM02</text>
<text x="754" y="481">ENTERPRISES, LLC</text>
<text x="841" y="566">25012</text>
<text x="845" y="580">EM02</text>
</g>
<g font-size="6.4">
<text x="536" y="554">REV#</text>
<text x="556" y="554">DWN BY</text>
<text x="610" y="554">DESCRIPTION</text>
<text x="684" y="554">DATE</text>
<text x="536" y="563">A</text>
<text x="556" y="563">GSV</text>
<text x="582" y="563">ISSUED FORAPPROVAL</text>
<text x="674" y="563">May 27</text>
<text x="690" y="563">2025</text>
</g>
<g font-size="6.1">
<text x="407" y="331">NOTE:</text>
<text x="598" y="331">-APPROVER,</text>
<text x="407" y="338">INFILL BEAM POCKET WITH MASONRY</text>
<text x="589" y="339">PLEASE CONFIRM CLOUDED BEARING PLATE</text>
<text x="407" y="346">AFTER BEAM INSTALATIONS IS COMPLETE.</text>
<text x="589" y="346">LOCATION FROM INNER FACE OF WALL.</text>
<text x="754" y="491">MISCELLANEOUS METALS FABRICATORAND ERECTORS</text>
<text x="754" y="498">623 BAUMGARDNER ROAD, LANCASTER, PA17603</text>
<text x="754" y="505">TEL. (717)464-0330</text>
<text x="819" y="505">FAX (717)464-9464</text>
<text x="754" y="513">WWW.STEELFABENTERPRISES.COM</text>
<text x="708" y="523">PROJECT OWNER : CK CAPITAL, LLC</text>
<text x="708" y="532">PROJECT DESCRIPTION : CLEVELAND BROTHERS-MILESBURG</text>
<text x="708" y="541">PROJECTADDRESS : 1025N. EAGLE VALLEY ROAD, HOWARD, PA16841</text>
<text x="708" y="552">CONTRACTOR : KINSLEY CONSTRUCTION, INC.</text>
<text x="708" y="561">DRAWN BY : BAS</text>
<text x="776" y="561">DATE : 5-20-25</text>
<text x="820" y="561">PROJ.</text>
<text x="820" y="569">NO. :</text>
<text x="879" y="566">REV #</text>
<text x="708" y="576">CHECKED BY : SRP</text>
<text x="776" y="576">DATE : 5-20-25</text>
<text x="820" y="576">DWG</text>
<text x="886" y="577">A</text>
<text x="820" y="583">NO. :</text>
<text x="708" y="590">DWG DESCRIPTION : SECTIONS</text>
</g>
<g font-size="5.5">
<text x="552" y="40">C</text>
<text x="553" y="42">LOF BEARING PL.</text>
<text x="106" y="53">CL</text>
<text x="110" y="54">OF BEAM / BEARING PL.</text>
<text x="551" y="60">6</text>
<text x="562" y="66">CLR.</text>
<text x="122" y="72">W16x31</text>
<text x="156" y="67">APPROVER,</text>
<text x="428" y="66">APPROVER,</text>
<text x="156" y="73">PLEASE CONFIRM CLOUDED STUD SPACING.</text>
<text x="428" y="73">PLEASE CONFIRM CLOUDED STUD SPACING.</text>
<text x="550" y="75">3</text>
<text x="556" y="75">3</text>
<text x="102" y="83">3</text>
<text x="110" y="83">3</text>
<text x="85" y="88" transform="rotate(-90 85 88)">3</text>
<text x="50" y="94" transform="rotate(-90 50 94)">OF BEARING PL. /</text>
<text x="57" y="93" transform="rotate(-90 57 93)">CMU WALL</text>
<text x="527" y="94" transform="rotate(-90 527 94)">4</text>
<text x="534" y="95" transform="rotate(-90 534 95)">2</text>
<text x="48" y="97" transform="rotate(-90 48 97)">C</text>
<text x="50" y="96" transform="rotate(-90 50 96)">L</text>
<text x="75" y="97" transform="rotate(-90 75 97)">7</text>
<text x="155" y="99" transform="rotate(-90 155 99)">7</text>
<text x="520" y="98" transform="rotate(-90 520 98)">8</text>
<text x="534" y="100" transform="rotate(-90 534 100)">2</text>
<text x="585" y="99">C</text>
<text x="586" y="101">LOF BEAM /</text>
<text x="161" y="106" transform="rotate(-90 161 106)">CMU WALL</text>
<text x="217" y="105">3</text>
<text x="252" y="103">&quot; THK STIFFENER PL. (NS/FS)</text>
<text x="527" y="102" transform="rotate(-90 527 102)">4</text>
<text x="589" y="107">BEARING PL.</text>
<text x="85" y="112" transform="rotate(-90 85 112)">3</text>
<text x="205" y="110">CLR.</text>
<text x="247" y="109">w/ BEAM</text>
<text x="721" y="114">C</text>
<text x="101" y="116">5</text>
<text x="111" y="116">5</text>
<text x="172" y="116">W14x22</text>
<text x="211" y="116">2</text>
<text x="248" y="117">W16x31</text>
<text x="476" y="117">POCKET IN CMU WALL</text>
<text x="722" y="115">L</text>
<text x="725" y="115">OF BEAM / BEARING PL.</text>
<text x="104" y="124">10</text>
<text x="445" y="123">6</text>
<text x="81" y="130">W14x22</text>
<text x="274" y="128">T.O.BEAM</text>
<text x="738" y="127">W12x16</text>
<text x="201" y="134" transform="rotate(-90 201 134)">3</text>
<text x="274" y="134">(EL: 15'-8&quot;)</text>
<text x="548" y="133">9</text>
<text x="695" y="133" transform="rotate(-90 695 133)">&quot; MAX.</text>
<text x="702" y="135" transform="rotate(-90 702 135)">CLR.</text>
<text x="815" y="138">L8x4x</text>
<text x="201" y="140" transform="rotate(-90 201 140)">3</text>
<text x="493" y="139">T.O.BEAM</text>
<text x="541" y="139">CMU WALL</text>
<text x="691" y="143" transform="rotate(-90 691 143)">2</text>
<text x="201" y="147" transform="rotate(-90 201 147)">3</text>
<text x="493" y="145">(EL: REFER PLAN)</text>
<text x="684" y="144" transform="rotate(-90 684 144)">4</text>
<text x="691" y="147" transform="rotate(-90 691 147)">2</text>
<text x="821" y="147">W12x16</text>
<text x="122" y="162">T.O.BEARING PL./B.O.BEAM</text>
<text x="719" y="161">2</text>
<text x="723" y="161">2</text>
<text x="841" y="161">T.O.BEAM</text>
<text x="386" y="168">T.O.BEARING PL.</text>
<text x="717" y="168">4</text>
<text x="725" y="168">4</text>
<text x="841" y="167">(EL: REFER PLAN)</text>
<text x="122" y="168">EL: REFER PLAN</text>
<text x="237" y="172" transform="rotate(-90 237 172)">5</text>
<text x="179" y="175">&quot; THK PL.</text>
<text x="251" y="178" transform="rotate(-90 251 178)">THK PL.</text>
<text x="272" y="175">POCKET IN CMU WALL</text>
<text x="386" y="174">EL: REFER PLAN</text>
<text x="466" y="176" transform="rotate(-90 466 176)">5</text>
<text x="722" y="175">8</text>
<text x="148" y="181">SHOPATTACHED w/ BEAM</text>
<text x="492" y="185">W14x22</text>
<text x="157" y="188">(3)-</text>
<text x="168" y="188">&quot; F1852N BOLTS</text>
<text x="260" y="190">3</text>
<text x="269" y="191">BEAM</text>
<text x="431" y="187" transform="rotate(-90 431 187)">GROUT</text>
<text x="479" y="190" transform="rotate(-90 479 190)">THK PL.</text>
<text x="741" y="186">T.O.BEARING PL.</text>
<text x="838" y="187">POCKET IN CMU WALL</text>
<text x="167" y="197">MARK PER PLAN</text>
<text x="260" y="197">3</text>
<text x="269" y="197">TO BEARING PL.</text>
<text x="425" y="197" transform="rotate(-90 425 197)">NON-SHRINK</text>
<text x="456" y="194">CLR.</text>
<text x="615" y="194">APPROVER,</text>
<text x="741" y="193">EL: REFER PLAN</text>
<text x="815" y="195" transform="rotate(-90 815 195)">5</text>
<text x="165" y="204">&quot; THK BEARING PL.</text>
<text x="392" y="203">MARK PER PLAN</text>
<text x="443" y="199">3</text>
<text x="460" y="202">3</text>
<text x="615" y="200">PLEASE CONFIRM CLOUDED STUD SPACING.</text>
<text x="250" y="208">FULLYGROUTED CMU CELLS</text>
<text x="389" y="209">&quot; THK BEARING PL.</text>
<text x="502" y="209">3</text>
<text x="511" y="210">BEAM</text>
<text x="787" y="205" transform="rotate(-90 787 205)">GROUT</text>
<text x="830" y="204" transform="rotate(-90 830 204)">THK PL.</text>
<text x="134" y="210">w/ (2)-</text>
<text x="150" y="210">&quot;Øx5&quot; LONG HEADED STUD</text>
<text x="203" y="213">3</text>
<text x="359" y="216">w/ (2)-</text>
<text x="375" y="216">&quot;Øx5&quot; LONG HEADED STUD</text>
<text x="502" y="216">3</text>
<text x="511" y="215">TO BEARING PL.</text>
<text x="781" y="215" transform="rotate(-90 781 215)">NON-SHRINK</text>
<text x="813" y="212">CLR.</text>
<text x="235" y="222">CMU</text>
<text x="236" y="216">7</text>
<text x="747" y="221">MARK PER PLAN</text>
<text x="807" y="218">2</text>
<text x="167" y="228">APPROVER,</text>
<text x="367" y="227">FULLYGROUTED CMU CELLS</text>
<text x="457" y="228">CMU WALL</text>
<text x="460" y="222">9</text>
<text x="743" y="227">&quot; THK BEARING PL.</text>
<text x="854" y="223">3</text>
<text x="863" y="224">BEAM TO</text>
<text x="222" y="229">C</text>
<text x="223" y="230">LOF BEARING PL.</text>
<text x="713" y="234">w/ (2)-</text>
<text x="729" y="234">&quot;Øx5&quot; LONG HEADED STUD</text>
<text x="809" y="231">7</text>
<text x="854" y="231">3</text>
<text x="863" y="230">BEARING PL.</text>
<text x="116" y="234">PLEASE CONFIRM CLOUDED W16 BEAM</text>
<text x="226" y="237">/ CMU WALL</text>
<text x="446" y="235">C</text>
<text x="447" y="236">LOF BEARING PL.</text>
<text x="808" y="237">CMU WALL</text>
<text x="103" y="241">END DIMENSION FROM CENTER OF CMU WALL.</text>
<text x="799" y="245">C</text>
<text x="88" y="247">(WE HAVEALIGNED BEAM END TO FACE OF CMU WALL)</text>
<text x="731" y="248">FULLYGROUTED CMU CELLS</text>
<text x="800" y="246">LOF BEARING PL.</text>
<text x="212" y="279">(REF: 1/S303,3/S501)</text>
<text x="438" y="279">(REF: 1/S303)</text>
<text x="799" y="278">(REF: 1/S303)</text>
<text x="783" y="287">OTHERS NOT SHOWN FOR CLARITY</text>
<text x="198" y="289">OTHERS NOT SHOWN FOR CLARITY</text>
<text x="421" y="291">OTHERS NOT SHOWN FOR CLARITY</text>
<text x="731" y="438">THE INFORMATION NOTED HEREON THIS DRAWING IS THE</text>
<text x="731" y="444">PROPERTY OF STEEL FAB ENTERPRISES, INC.AND SHALL</text>
<text x="731" y="451">NOTED BE USED WITHOUT WRITTEN CONSENT.</text>
</g>
<g font-size="4.7">
<text x="562" y="59">1/</text>
<text x="564" y="61">2</text>
<text x="86" y="83" transform="rotate(-90 86 83)">2</text>
<text x="84" y="86" transform="rotate(-90 84 86)">1/</text>
<text x="156" y="94" transform="rotate(-90 156 94)">8</text>
<text x="154" y="97" transform="rotate(-90 154 97)">5/</text>
<text x="247" y="102">3/</text>
<text x="86" y="108" transform="rotate(-90 86 108)">2</text>
<text x="207" y="104">1/</text>
<text x="210" y="105">2</text>
<text x="250" y="103">8</text>
<text x="84" y="110" transform="rotate(-90 84 110)">1/</text>
<text x="447" y="122">1/</text>
<text x="449" y="124">2</text>
<text x="550" y="132">5/</text>
<text x="552" y="134">8</text>
<text x="694" y="138" transform="rotate(-90 694 138)">1/</text>
<text x="696" y="135" transform="rotate(-90 696 135)">2</text>
<text x="825" y="137">7/</text>
<text x="827" y="138">16</text>
<text x="175" y="173">3/</text>
<text x="244" y="171" transform="rotate(-90 244 171)">3/</text>
<text x="246" y="169" transform="rotate(-90 246 169)">4</text>
<text x="178" y="175">8</text>
<text x="417" y="179" transform="rotate(-90 417 179)">1/</text>
<text x="419" y="176" transform="rotate(-90 419 176)">2</text>
<text x="472" y="184" transform="rotate(-90 472 184)">5/</text>
<text x="473" y="181" transform="rotate(-90 473 181)">8</text>
<text x="164" y="187">3/</text>
<text x="167" y="188">4</text>
<text x="246" y="189">1/</text>
<text x="249" y="190">4</text>
<text x="457" y="188">1/</text>
<text x="460" y="189">2</text>
<text x="246" y="196">1/</text>
<text x="249" y="198">4</text>
<text x="773" y="197" transform="rotate(-90 773 197)">1/</text>
<text x="775" y="194" transform="rotate(-90 775 194)">2</text>
<text x="822" y="197" transform="rotate(-90 822 197)">5/</text>
<text x="824" y="195" transform="rotate(-90 824 195)">8</text>
<text x="160" y="202">3/</text>
<text x="462" y="201">1/</text>
<text x="464" y="202">2</text>
<text x="146" y="209">1/</text>
<text x="163" y="204">4</text>
<text x="385" y="208">5/</text>
<text x="387" y="210">8</text>
<text x="489" y="207">1/</text>
<text x="492" y="209">4</text>
<text x="814" y="205">1/</text>
<text x="816" y="206">2</text>
<text x="148" y="211">2</text>
<text x="205" y="212">13/</text>
<text x="210" y="213">16</text>
<text x="238" y="215">5/</text>
<text x="370" y="215">1/</text>
<text x="489" y="215">1/</text>
<text x="240" y="217">8</text>
<text x="373" y="216">2</text>
<text x="462" y="221">5/</text>
<text x="492" y="216">4</text>
<text x="809" y="217">1/</text>
<text x="812" y="219">2</text>
<text x="840" y="222">1/</text>
<text x="465" y="223">8</text>
<text x="739" y="226">5/</text>
<text x="742" y="228">8</text>
<text x="844" y="224">4</text>
<text x="725" y="233">1/</text>
<text x="811" y="230">5/</text>
<text x="813" y="232">8</text>
<text x="840" y="229">1/</text>
<text x="844" y="231">4</text>
<text x="727" y="234">2</text>
</g>
</svg>
